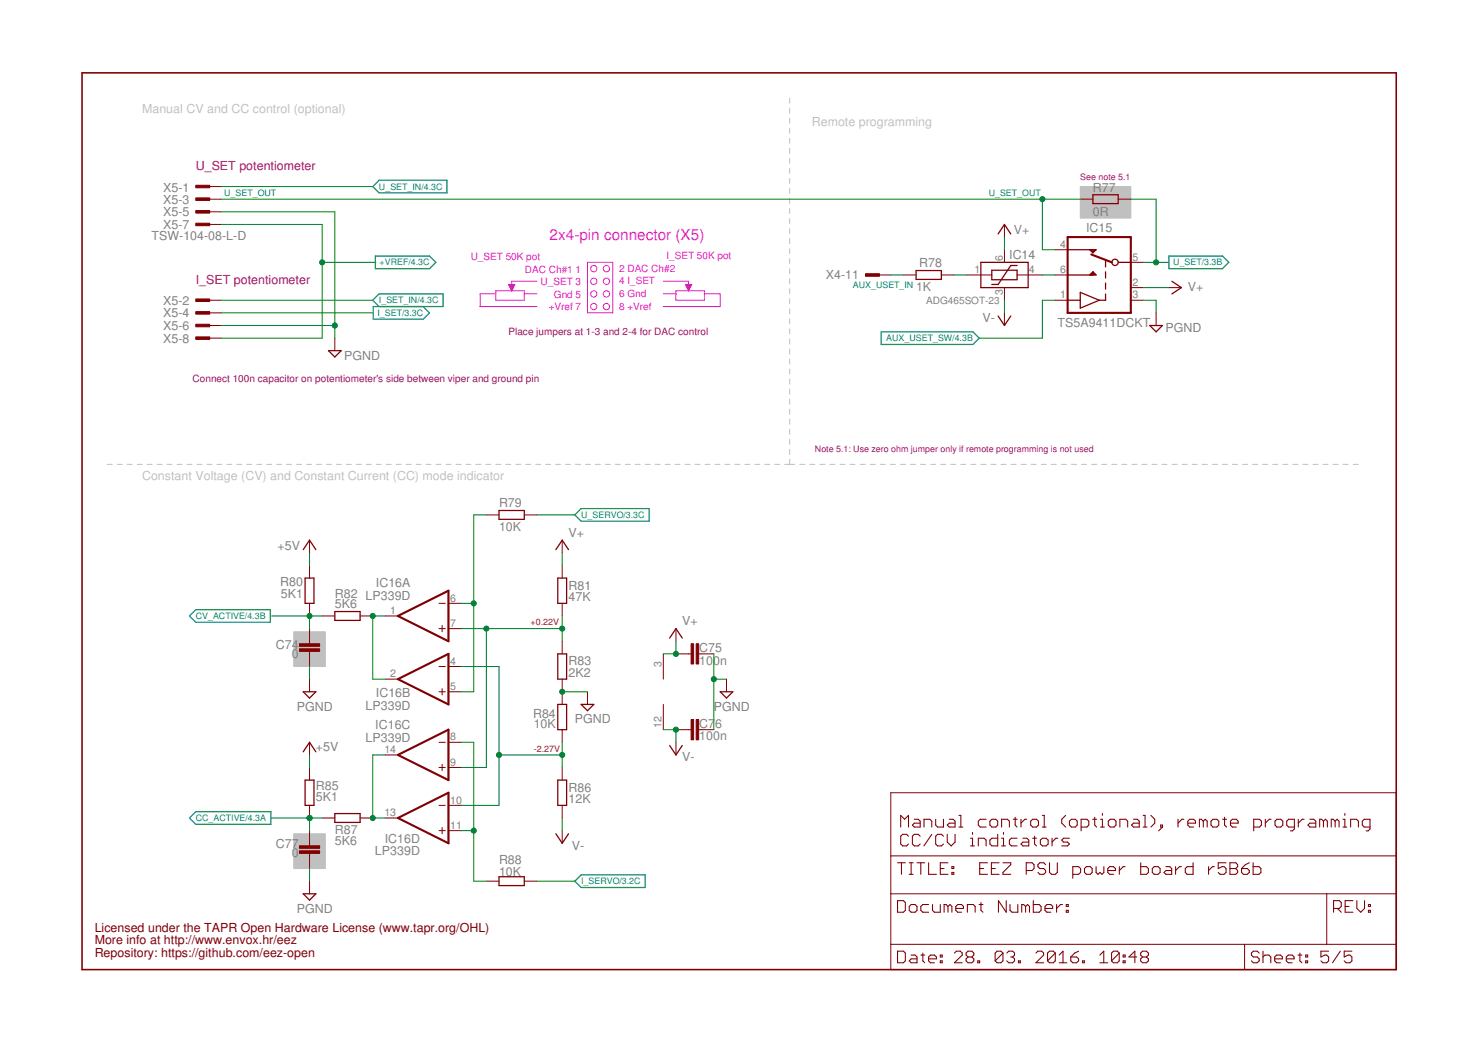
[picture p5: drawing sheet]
<svg xmlns="http://www.w3.org/2000/svg" width="297mm" height="210mm" viewBox="0 0 297 210" stroke-linecap="round" stroke-linejoin="round" font-family="sans-serif">
<g fill="none" stroke="#c0c0c0" stroke-width=".2">
<path d="M158.7 19.7v1M158.7 21.7v1.1M158.7 23.8v1M158.7 25.8v1M158.7 27.8v1M158.7 29.8v1M158.7 31.8v1.1M158.7 33.8v1.1M158.7 35.9v1M158.7 37.9v1M158.7 39.9v1M158.7 41.9v1"/>
<path d="M158.7 43.9v1.1M158.7 46v1M158.7 48v1M158.7 50v1M158.7 52v1M158.7 54v1M158.7 56v1.1M158.7 58.1v1M158.7 60.1v1M158.7 62.1v1M158.7 64.1v1M158.7 66.1v1"/>
<path d="M158.7 68.1v1.1M158.7 70.2v1M158.7 72.2v1M158.7 74.2v1M158.7 76.2v1M158.7 78.2v1M21.6 93.4h1M23.6 93.4h1M25.6 93.4h1M27.6 93.4h1M29.6 93.4h1M31.6 93.4h1"/>
<path d="M33.6 93.4h1M35.6 93.4h1M37.6 93.4h1M39.6 93.4h1M41.6 93.4h1M43.6 93.4h1M45.6 93.4h1M47.6 93.4h1M49.6 93.4h1M51.6 93.4h1M53.6 93.4h1M55.6 93.4h1"/>
<path d="M57.6 93.4h1M59.6 93.4h1M61.6 93.4h1M63.6 93.4h1M65.6 93.4h1M67.6 93.4h1M69.6 93.4h1M71.6 93.4h1M73.6 93.4h1M75.6 93.4h1M77.6 93.4h1M79.6 93.4h1"/>
<path d="M81.6 93.4h1M83.6 93.4h1M85.6 93.4h1M87.6 93.4h1M89.6 93.4h1M91.6 93.4h1M93.6 93.4h1M95.6 93.4h1M97.6 93.4h1M99.7 93.4h.9M101.6 93.4h1.1M103.7 93.4h.9"/>
<path d="M105.6 93.4h1.1M107.7 93.4h.9M109.7 93.4h1M111.7 93.4h.9M113.7 93.4h1M115.7 93.4h1M117.7 93.4h1M119.7 93.4h1M121.7 93.4h1M123.7 93.4h1M125.7 93.4h1M127.7 93.4h1"/>
<path d="M129.7 93.4h1M131.7 93.4h1M133.7 93.4h1M135.7 93.4h1M137.7 93.4h1M139.7 93.4h1M141.7 93.4h1M143.7 93.4h1M145.7 93.4h1M147.7 93.4h1M149.7 93.4h1M151.7 93.4h1"/>
<path d="M153.7 93.4h1M155.7 93.4h1M157.7 93.4h2M158.7 80.2v1.1M158.7 82.3v1M158.7 84.3v1M158.7 86.3v1M158.7 88.3v1M158.7 90.3v1.1M158.7 92.4v1M160.7 93.4h1.1M162.8 93.4h1"/>
<path d="M164.8 93.4h1M166.8 93.4h1M168.8 93.4h1M170.8 93.4h1.1M172.9 93.4h1M174.9 93.4h1M176.9 93.4h1M178.9 93.4h1.1M181 93.4h1M183 93.4h1M185 93.4h1M187 93.4h1"/>
<path d="M189 93.4h1.1M191.1 93.4h1M193.1 93.4h1M195.1 93.4h1M197.1 93.4h1.1M199.2 93.4h1M201.2 93.4h1M203.2 93.4h1M205.2 93.4h1M207.2 93.4h1.1M209.3 93.4h1M211.3 93.4h1"/>
<path d="M213.3 93.4h1M215.3 93.4h1.1M217.4 93.4h1M219.4 93.4h1M221.4 93.4h1M223.4 93.4h1.1M225.4 93.4h1.1M227.5 93.4h1M229.5 93.4h1M231.5 93.4h1M233.5 93.4h1M235.6 93.4h1"/>
<path d="M237.6 93.4h1M239.6 93.4h1M241.6 93.4h1.1M243.6 93.4h1.1M245.7 93.4h1M247.7 93.4h1M249.7 93.4h1M251.7 93.4h1.1M253.8 93.4h1M255.8 93.4h1M257.8 93.4h1M259.8 93.4h1.1"/>
<path d="M261.9 93.4h1M263.9 93.4h1M265.9 93.4h1M267.9 93.4h1M269.9 93.4h1.1M272 93.4h1"/>
</g>
<g fill="#c0c0c0" stroke="#c0c0c0" stroke-width=".2">
<path d="M217.1 37.5h10.2v6.4h-10.2z"/>
<path d="M59 127h6.4v7h-6.4z"/>
<path d="M59 167.6h6.4v7h-6.4z"/>
</g>
<g fill="none" stroke="#800000" stroke-width=".21">
<path d="M180.4 173.5h1.5M181 166.3v-2.4l.8 .8 .8-.8v2.4M181.2 173.5v2.3M182.6 168.1l-.4-.4h-.8l-.4 .4v1.6l.4 .4h.8l.4-.4M182.7 173.5h.8M182.7 175.8h.8M183.1 173.5v2.3M183.7 164.7h.8l.4 .4v1.2h-1.2l-.3-.4 .3-.4h1.2M184.3 173.5h1.5M184.9 168.1l-.4-.4h-.8l-.3 .4v1.6l.3 .4h.8l.4-.4M185.1 173.5v2.3M185.7 166.3v-1.6h1.2l.4 .4v1.2"/>
<path d="M186.6 173.5v2.3h1.6M187.3 167.7l-1.6 2.4M188 164.7v1.2l.4 .4h1.2v-1.6M189 174.6h.7M189.6 168.1l-.4-.4h-.8l-.4 .4v1.6l.4 .4h.8l.4-.4M190.4 167.7v1.6l.8 .8 .7-.8v-1.6M190.5 173.5h-1.5v2.3h1.5M190.8 164.7h.8l.3 .4v1.2h-1.1l-.4-.4 .4-.4h1.1M191.3 175.4h.4v.4h-.4zM191.3 174.2h.4v.4h-.4zM192.7 166.3h.8M192.7 163.9h.4v2.4"/>
<path d="M195.1 170.1h.7M195.1 168.5h.4v1.6M195.5 167.4v.3M196.6 170.1v-1.6h1.2l.4 .4v1.2M196.9 174.6h.8M198.2 164.7h-1.2l-.4 .4v.8l.4 .4h1.2M198.5 173.5h-1.6v2.3h1.6M198.9 165.1l.4-.4h.8l.4 .4v.8l-.4 .4h-.8l-.4-.4zM199.2 174.6h.8M200.5 167.7v2.4h-1.2l-.4-.4v-.8l.4-.4h1.2M200.8 173.5h-1.6v2.3h1.6M201.3 170.1h.8"/>
<path d="M201.3 168.5h.4v1.6M201.3 166.3v-1.6h1.2l.4 .4v1.2M201.6 173.5h1.5v.3l-1.5 1.6v.4h1.5M201.7 167.4v.3M203.6 164.7h.8M204 164.3v1.6l.4 .4M204.4 168.5h-1.2l-.3 .4v.8l.3 .4h1.2M205.2 164.7v1.6M205.6 168.5h.8l.4 .4v1.2h-1.2l-.4-.4 .4-.4h1.2M206.2 175h1.2l.4-.4v-.8l-.4-.3h-1.2v2.3M206.4 164.7h-.4l-.8 .8M207.1 165.1l.4-.4h.8l.4 .4v.8l-.4 .4h-.8l-.4-.4z"/>
<path d="M207.5 168.5h.8M207.9 168.1v1.6l.4 .4M209.1 168.9l.4-.4h.7l.5 .4v.8l-.5 .4h-.7l-.4-.4zM209.5 166.3h.7M209.5 163.9h.4v2.4M210.1 173.8l-.3-.3h-.8l-.4 .3v.4l.4 .4h.8l.3 .4v.4l-.3 .4h-.8l-.4-.4M210.9 173.5v1.9l.4 .4h.8l.4-.4v-1.9M211.4 168.5v1.6M212.6 168.5h-.4l-.8 .8M214.2 163.9l-.8 .8v.8l.8 .8M214.9 168.5h-1.1l-.4 .4 .4 .4h.7l.4 .4-.4 .4h-1.1M214.9 165.1l.4-.4h.8l.4 .4v.8l-.4 .4h-.8l-.4-.4z"/>
<path d="M215.6 175.8h1.2l.4-.4v-.8l-.4-.4h-1.2v2.4M217.3 166.3h1.1l.4-.4v-.8l-.4-.4h-1.1v2.3M218.3 174.2h.8l.4 .4v.8l-.4 .4h-.8l-.3-.4v-.8zM219.6 164.7h.8M220 164.3v1.6l.4 .4M220.3 174.2v1.2l.4 .4 .4-.4 .3 .4 .4-.4v-1.2M221.2 164.7h.4v1.6M221.2 166.3h.8M221.6 163.6v.3M222.6 175h1.6v-.4l-.4-.4h-.8l-.4 .4v.8l.4 .4h.8M223.1 164.7h.8l.4 .4v.8l-.4 .4h-.8l-.4-.4v-.8zM225 174.2v1.6"/>
<path d="M225.1 166.3v-1.6h1.1l.4 .4v1.2M226.1 174.2h-.4l-.7 .8M227.8 164.7h.8l.4 .4v1.2h-1.2l-.4-.4 .4-.4h1.2M229.3 173.5v2.3h1.1l.4-.4v-.8l-.4-.4h-1.1M229.7 166.3h.8M229.7 163.9h.4v2.4M231.3 163.9l.8 .8v.8l-.8 .8M231.6 174.6l.4-.4h.7l.5 .4v.8l-.5 .4h-.7l-.4-.4zM233.3 165.9h.3v.4h-.3zM233.6 166.3l-.7 .7M234.3 174.2h.8l.4 .4v1.2h-1.2l-.4-.4 .4-.4h1.2M236.3 174.2v1.6"/>
<path d="M236.7 164.7v1.6M237.4 174.2h-.4l-.7 .8M237.9 164.7h-.4l-.8 .8M238.7 165.5h1.6v-.4l-.4-.4h-.8l-.4 .4v.8l.4 .4h.8M239.8 173.5v2.3h-1.2l-.4-.4v-.8l.4-.4h1.2M241.8 165.1l-.4-.4h-.4v1.6M241.8 165.1v1.2M241.8 165.1l.4-.4 .4 .4v1.2M242.9 174.2v1.6M243.4 165.1l.4-.4h.8l.3 .4v.8l-.3 .4h-.8l-.4-.4zM244.1 174.2h-.4l-.8 .8M245.7 164.7h.8"/>
<path d="M246.1 164.3v1.6l.4 .4M246.4 173.5h-1.6v1.1l.8-.4h.4l.4 .4v.8l-.4 .4h-.8l-.4-.4M247.2 173.5h1.1l.4 .3v.4l-.4 .4 .4 .4v.4l-.4 .4h-1.1zM247.2 174.6h1.1M247.3 165.5h1.5v-.4l-.3-.4h-.8l-.4 .4v.8l.4 .4h.8M249.5 174.6h1.2l.4 .4v.4l-.4 .4h-.8l-.4-.4zM251.1 173.5l-.8 .3-.8 .8M251.8 173.5v2.3h1.2l.4-.4v-.8l-.4-.4h-1.2M252 166.3h1.1l.4-.4v-.8l-.4-.4h-1.1v2.3M254.3 164.7v1.6M255.5 164.7h-.4l-.8 .8M256.6 164.7h.8l.4 .4v.8l-.4 .4h-.8l-.4-.4v-.8z"/>
<path d="M260.1 166.3h-1.1l-.4-.4v-.8l.4-.4h1.1v2l-.3 .3h-.4M260.9 164.7v1.6M262.1 164.7h-.4l-.8 .8M263.2 164.7h.8l.4 .4v1.2h-1.2l-.3-.4 .3-.4h1.2M266 165.1l-.4-.4h-.4v1.6M266 165.1v1.2M266 165.1l.4-.4 .4 .4v1.2M268.3 165.1l-.4-.4h-.4v1.6M268.3 165.1v1.2M268.3 165.1l.4-.4 .4 .4v1.2M269.9 164.7h.4v1.6M269.9 166.3h.8"/>
<path d="M270.3 163.6v.3M271.4 166.3v-1.6h1.2l.4 .4v1.2M275.3 166.3h-1.1l-.4-.4v-.8l.4-.4h1.1v2l-.3 .3h-.4M180.4 181.1h1.2l.3 .4v1.5l-.3 .4h-1.2zM180.4 191.2h1.2l.3 .4v1.6l-.3 .4h-1.2zM182.7 182.2l.4-.3h.8l.4 .3v.8l-.4 .4h-.8l-.4-.4zM183.1 192h.8l.4 .4v1.2h-1.2l-.4-.4 .4-.4h1.2M185.1 192h.7M185.5 191.6v1.6l.3 .4M186.6 192.8h1.6v-.4l-.4-.4h-.8l-.4 .4v.8l.4 .4h.8M186.6 181.9h-1.1l-.4 .3v.8l.4 .4h1.1M187.4 181.9v1.1l.4 .4h1.2v-1.5"/>
<path d="M189 193.2h.4v.4h-.4zM189 192h.4v.4h-.4zM190.5 182.2l-.4-.3h-.4v1.5M190.5 182.2l.4-.3 .4 .3v1.2M190.5 182.2v1.2M191.8 191.6l.4-.4h.8l.4 .4v.4l-1.6 1.6h1.6M192.1 182.6h1.5v-.4l-.3-.3h-.8l-.4 .3v.8l.4 .4h.8M194.4 183.4v-1.5h1.2l.4 .3v1.2M194.5 192.4l-.3 .4v.4l.3 .4h.8l.4-.4v-.4l-.4-.4M194.5 192.4l-.3-.4v-.4l.3-.4h.8l.4 .4v.4l-.4 .4M194.5 192.4h.8M196.5 193.2h.4v.4h-.4z"/>
<path d="M196.8 181.9h.7M197.1 181.5v1.5l.4 .4M201.6 191.6v1.6l-.4 .4h-.8l-.4-.4M201.6 191.6l-.4-.4h-.8l-.4 .4v1.6M201.6 191.6l-1.6 1.6M202.2 181.1v2.3l-1.5-2.3v2.3M202.3 191.6l.4-.4h.8l.4 .4v.4l-.4 .4M203 181.9v1.1l.4 .4h1.2v-1.5M203.1 192.4h.4M203.5 192.4l.4 .4v.4l-.4 .4h-.8l-.4-.4M204.7 193.2h.4v.4h-.4zM206.1 182.2l-.4-.3h-.4v1.5"/>
<path d="M206.1 182.2v1.2M206.1 182.2l.4-.3 .4 .3v1.2M207.7 181.1v2.3h1.2l.3-.4v-.8l-.3-.3h-1.2M208.2 191.6l.4-.4h.8l.3 .4v.4l-1.5 1.6h1.5M210 182.6h1.6v-.4l-.4-.3h-.8l-.4 .3v.8l.4 .4h.8M212.1 191.6v1.6l-.4 .4h-.8l-.4-.4M212.1 191.6l-.4-.4h-.8l-.4 .4v1.6M212.1 191.6l-1.6 1.6M212.3 181.9v1.5M212.9 193.6h1.5M212.9 192l.7-.8v2.4M213.5 181.9h-.4l-.8 .7"/>
<path d="M214.3 183h.4v.4h-.4zM214.3 181.9h.4v.3h-.4zM215.2 192.4h1.2l.4 .4v.4l-.4 .4h-.8l-.4-.4zM216.8 191.2l-.8 .4-.8 .8M217.6 193.2h.3v.4h-.3zM221 193.6h1.6M221 192l.8-.8v2.4M224.9 191.6v1.6l-.3 .4h-.8l-.4-.4M224.9 191.6l-.3-.4h-.8l-.4 .4v1.6M224.9 191.6l-1.5 1.6M225.7 193.2h.4v.4h-.4zM225.7 192h.4v.4h-.4z"/>
<path d="M228.5 192.4h-1.6l1.2-1.2v2.4M229.6 192.4l-.4-.4v-.4l.4-.4h.8l.4 .4v.4l-.4 .4M229.6 192.4l-.4 .4v.4l.4 .4h.8l.4-.4v-.4l-.4-.4M229.6 192.4h.8M253.1 191.6l-.4-.4h-.8l-.4 .4v.4l.4 .4h.8l.4 .4v.4l-.4 .4h-.8l-.4-.4M253.8 192.4l.4-.4h.8l.4 .4v1.2M253.8 191.2v2.4M256.2 192.8h1.5v-.4l-.4-.4h-.7l-.4 .4v.8l.4 .4h.7M258.5 192.8h1.6v-.4l-.4-.4h-.8l-.4 .4v.8l.4 .4h.8M260.9 192h.7M261.2 191.6v1.6l.4 .4M262.4 193.2h.4v.4h-.4z"/>
<path d="M262.4 192h.4v.4h-.4zM267 191.2h-1.5v1.2l.8-.4h.3l.4 .4v.8l-.4 .4h-.7l-.4-.4M268 182.6h1.2l.4-.4v-.7l-.4-.4h-1.2v2.3M268.8 182.6l.8 .8M269.4 191.2l-1.6 2.4M270.3 182.2h.8M271.7 191.2h-1.5v1.2l.7-.4h.4l.4 .4v.8l-.4 .4h-.8l-.3-.4M271.9 181.1h-1.6v2.3h1.6M272.7 181.1v1.5l.8 .8 .7-.8v-1.5M275 183h.4v.4h-.4zM275 181.9h.4v.3h-.4z"/>
</g>
<path d="M16.5 14.6h264.1v180.3h-264.1z" fill="none" stroke="#800000" stroke-width=".32"/>
<g fill="none" stroke="#800000" stroke-width=".2">
<path d="M41.9 37.5h2.5M41.9 40h2.5M41.9 42.6h2.5M41.9 45.1h2.5M176.5 55.3h2.5M181.6 55.3h2.5M189.2 55.3h2.5M194.3 55.3h5M201.9 45.1v2.6M201.9 50.2v2.5M201.9 57.8v2.6M204.4 55.3h5.1"/>
<path d="M212 55.3h2.6M212 50.2h2.6M217.1 40h2.5M224.7 40h2.6M227.3 57.8h2.5M227.3 52.7h2.5M234.9 57.8h2.5M41.9 60.4h2.5M41.9 62.9h2.5M41.9 65.4h2.5M41.9 68h2.5M67.3 68v2.5"/>
<path d="M201.9 62.9v2.5M212 60.4h2.6M227.3 60.4h2.5M232.3 62.9v2.5M62.2 108.6v2.5M62.2 113.7v2.5M97.7 103.5h2.6M105.4 103.5h2.5M113 108.6v2.5M113 113.7v2.5M62.2 121.3v2.5M62.2 126.4v3"/>
<path d="M62.2 131v3M62.2 136.5v2.6M64.7 123.8h2.6M72.4 123.8h2.5M77.4 123.8h2.6M77.4 136.5h2.6M88.2 126.4h1.3M88.2 121.3h1.3M88.2 139.1h1.3M88.2 134h1.3M88.9 125.8v1.2M88.9 138.5v1.2"/>
<path d="M90.1 126.4h2.6M90.1 121.3h2.6M90.1 139.1h2.6M90.1 134h2.6M113 121.3v2.5M113 128.9v2.6M113 136.5v5.1M118.1 139.1v2.5M133.3 131.5v5M135.8 126.4v2.5M135.8 131.5h3.1M140.4 131.5h3.1"/>
<path d="M146 136.5v2.6M62.2 149.2v2.6M62.2 154.3v2.5M77.4 151.8h2.6M88.2 154.3h1.3M88.2 149.2h1.3M88.9 153.7v1.2M90.1 154.3h2.6M90.1 149.2h2.6M113 146.7v2.5M113 154.3v2.5M133.3 141.6v5.1"/>
<path d="M135.8 149.2v2.6M135.8 146.7h3.1M140.4 146.7h3.1M179 159.4h101.6v35.5h-101.6zM62.2 161.9v2.6M62.2 167v3.1M62.2 171.6v3M62.2 177.2v2.5M64.7 164.5h2.6M72.4 164.5h2.5M77.4 164.5h2.6M88.2 167h1.3"/>
<path d="M88.2 161.9h1.3M88.9 166.4v1.2M90.1 167h2.6M90.1 161.9h2.6M97.7 177.2h2.6M105.4 177.2h2.5M113 161.9v2.6M113 167v2.5M179 179.7h101.6M179 172.1h101.6M266.6 179.7v10.2M179 189.9h101.6"/>
<path d="M250.1 189.9v5"/>
</g>
<g fill="none" stroke="#800000" stroke-width=".25">
<path d="M219.6 39.2h5.1v1.7h-5.1zM184.1 54.4h5.1v1.8h-5.1zM197.1 52.7h9.5v5.1h-9.5zM199.3 54.3h5.1v1.9h-5.1zM200.6 47l1.3-1.9 1.2 1.9M204.4 53.4h-1.3l-2.5 3.8h-1.3M214.6 50.2h5.7l-.7 .6-.6-.6M214.6 55.3h5.7l-.7-.6-.6 .6M217.1 58.8l3.8 1.6-3.8 1.6zM219.1 55.2h1.1M219.1 50.3h1.1M219.3 55h.7"/>
<path d="M219.4 50.5h.6M219.6 54.7h.2M219.6 50.7h.2M222.2 59.1v1.3h-1.3M222.2 52.4v1.3M222.2 54.7v1.2M222.2 56.9v1.2M224.7 52.7h2.6M235.5 56.6l1.9 1.2-1.9 1.3M66 70.5h2.6l-1.3 1.3zM200.6 63.5l1.3 1.9 1.2-1.9M214.6 60.4h2.5"/>
<path d="M231.1 65.4h2.5l-1.3 1.3zM60.9 110.5l1.3-1.9 1.3 1.9M61.3 116.2h1.8v5.1h-1.8zM100.3 102.6h5.1v1.8h-5.1zM111.7 110.5l1.3-1.9 1.3 1.9M112.1 116.2h1.8v5.1h-1.8zM60.9 139.1h2.6l-1.3 1.3zM67.3 123h5.1v1.7h-5.1zM112.1 131.5h1.8v5h-1.8zM134.6 128.3l1.2-1.9 1.3 1.9M144.7 139.1h2.6l-1.3 1.3zM60.9 151.2l1.3-2 1.3 2"/>
<path d="M61.3 156.8h1.8v5.1h-1.8zM112.1 141.6h1.8v5.1h-1.8zM112.1 156.8h1.8v5.1h-1.8zM116.8 141.6h2.5l-1.2 1.3zM134.6 149.9l1.2 1.9 1.3-1.9M60.9 179.7h2.6l-1.3 1.3zM67.3 163.6h5.1v1.8h-5.1zM100.3 176.3h5.1v1.8h-5.1zM111.7 167.6l1.3 1.9 1.3-1.9"/>
<circle cx="224.1" cy="52.7" r=".64"/>
</g>
<g fill="#800000" stroke="#800000" stroke-width=".2">
<path d="M138.9 129.4h.5v4.1h-.5z"/>
<path d="M139.9 129.4h.5v4.1h-.5z"/>
<path d="M39.3 37.3h2.8v.5h-2.8z"/>
<path d="M39.3 60.1h2.8v.5h-2.8z"/>
<path d="M39.3 39.8h2.8v.5h-2.8z"/>
<path d="M39.3 62.7h2.8v.5h-2.8z"/>
<path d="M39.3 42.3h2.8v.5h-2.8z"/>
<path d="M39.3 65.2h2.8v.5h-2.8z"/>
<path d="M138.9 144.7h.5v4h-.5z"/>
<path d="M139.9 144.7h.5v4h-.5z"/>
<path d="M39.3 44.9h2.8v.5h-2.8z"/>
<path d="M39.3 67.7h2.8v.5h-2.8z"/>
<path d="M173.9 55h2.8v.5h-2.8z"/>
<path d="M60.2 171.1h4v.5h-4z"/>
<path d="M60.2 170.1h4v.5h-4z"/>
<path d="M60.2 130.5h4v.5h-4z"/>
<path d="M60.2 129.4h4v.5h-4z"/>
</g>
<path d="M214.6 47.7h12.7v15.2h-12.7zM219.3 51.2l4.2 1.5M80 123.8l10.1-5v10.1zM80 136.5l10.1-5v10.1zM80 151.8l10.1-5.1v10.1zM80 164.5l10.1-5.1v10.1z" fill="none" stroke="#800000" stroke-width=".42"/>
<g fill="none" stroke="#008000" stroke-width=".2">
<path d="M44.4 37.5h30.5M44.4 40h172.7M44.4 45.1h20.3v22.9h-20.3M44.4 42.6h22.9v25.4M64.7 52.7h10.8M179 55.3h2.6M191.7 55.3h2.6M201.9 47.7v2.5M209.5 40v10.2h2.5M209.5 55.3h2.5M227.3 40h5v12.7M229.8 57.8h5.1"/>
<path d="M229.8 52.7h5.1M44.4 62.9h30.5M44.4 65.4h22.9M44.4 60.4h30.5M201.9 60.4v2.5M212 60.4h-2.5v7.6h-12.7M229.8 60.4h2.5v2.5M62.2 111.1v2.6M97.7 103.5h-2.5v35.6h-2.5M107.9 103.5h7.6M113 111.1v2.6M54.6 123.8h10.1"/>
<path d="M62.2 123.8v2.6M62.2 134v2.5M77.4 123.8h-2.5v12.7h2.5M92.7 121.3h2.5M92.7 126.4h20.3M92.7 134h7.6v27.9h-7.6M97.7 126.4v27.9h-5M113 123.8v5.1M113 139.1h5.1M135.8 128.9v2.6h-2.5M143.5 136.5h2.5M143.5 131.5v15.2"/>
<path d="M62.2 151.8v2.5M77.4 151.8h-2.5v12.7h2.5M92.7 149.2h2.5v28h2.5M100.3 151.8h12.7M113 149.2v5.1M133.3 146.7h2.5v2.5M54.6 164.5h10.1M62.2 164.5v2.5M62.2 174.6v2.6M92.7 167h2.5M107.9 177.2h7.6M113 164.5v2.5"/>
</g>
<g fill="#008000" stroke="#008000" stroke-width=".2">
<circle cx="135.8" cy="131.5" r=".51"/>
<circle cx="135.8" cy="146.7" r=".51"/>
<circle cx="62.2" cy="123.8" r=".51"/>
<circle cx="62.2" cy="164.5" r=".51"/>
<circle cx="74.9" cy="123.8" r=".51"/>
<circle cx="232.3" cy="52.7" r=".51"/>
<circle cx="64.7" cy="52.7" r=".51"/>
<circle cx="143.5" cy="136.5" r=".51"/>
<circle cx="67.3" cy="65.4" r=".51"/>
<circle cx="113" cy="139.1" r=".51"/>
<circle cx="74.9" cy="164.5" r=".51"/>
<circle cx="95.2" cy="121.3" r=".51"/>
<circle cx="95.2" cy="167" r=".51"/>
<circle cx="97.7" cy="126.4" r=".51"/>
<circle cx="113" cy="126.4" r=".51"/>
<circle cx="100.3" cy="151.8" r=".51"/>
<circle cx="113" cy="151.8" r=".51"/>
<circle cx="209.5" cy="40" r=".51"/>
</g>
<g fill="none" stroke="#f0f" stroke-width=".2">
<path d="M99.7 58.5h5.7v1.9h-5.7zM99.7 59.1h-3.2v2.5h11.4M102.2 57.2h1.3l-.7 1.3zM102.2 57.2h1.3M102.3 57.3h1.1M102.3 57.4h1M102.4 57.6h.9M102.4 57.7h.8M102.5 57.8h.7M102.6 57.9h.5M102.6 58h.4M102.7 58.2h.3"/>
<path d="M102.7 58.3h.2M102.8 58.4h.1M105.4 59.1h2.5M107.9 56.6h-5.1v1.9M118.1 52.7h5v10.2h-5zM133.3 59.1h2.5M133.3 56.6h5.1v1.9M135.8 58.5h5.8v1.9h-5.8zM137.8 57.2h1.2l-.6 1.3zM137.8 57.2h1.2M137.8 57.3h1.2M137.9 57.4h1"/>
<path d="M137.9 57.6h.9M138 57.7h.8M138.1 57.8h.6M138.1 57.9h.5M138.2 58h.4M138.2 58.2h.3M138.3 58.3h.2M138.4 58.4h.1M141.6 59.1h3.1v2.5h-11.4"/>
<circle cx="119.3" cy="54" r=".64"/>
<circle cx="119.3" cy="59.1" r=".64"/>
<circle cx="119.3" cy="56.6" r=".64"/>
<circle cx="121.9" cy="56.6" r=".64"/>
<circle cx="121.9" cy="59.1" r=".64"/>
<circle cx="121.9" cy="54" r=".64"/>
<circle cx="119.3" cy="61.6" r=".64"/>
<circle cx="121.9" cy="61.6" r=".64"/>
</g>
<path d="M74.9 37.5l1.3-1.3h13.6v2.6h-13.6zM75.4 51.5h10.9l1.3 1.2-1.3 1.3h-10.9zM234.9 51.5h10.8l1.3 1.2-1.3 1.3h-10.8zM76.2 61.6l-1.3-1.2 1.3-1.3h12.8v2.5h-14v2.6h10l1.3-1.3-1.3-1.3M177.1 66.7h18.4l1.3 1.3-1.3 1.3h-18.4zM115.5 103.5l1.3-1.2h13.7v2.5h-13.7zM39.3 122.6h15v2.5h-15l-1.2-1.3zM38.1 164.5l1.2-1.3h15.1v2.5h-15.1zM115.5 177.2l1.3-1.3h12.9v2.5h-12.9z" fill="none" stroke="#008080" stroke-width=".25"/>
<text font-size="3.1" fill="#f0f" x="110.5" y="48.3">2x4-pin connector (X5)</text>
<g font-size="2.5" fill="#c0c0c0">
<text x="28.6" y="22.8">Manual CV and CC control (optional)</text>
<text x="163.1" y="25.3">Remote programming</text>
<text x="28.6" y="96.4">Constant Voltage (CV) and Constant Current (CC) mode indicator</text>
</g>
<g font-size="2.5" fill="#800080">
<text x="39.3" y="34.2">U_SET potentiometer</text>
<text x="39.3" y="57.1">I_SET potentiometer</text>
</g>
<g font-size="2.5" fill="#808080">
<text x="32.8" y="38.5">X5-1</text>
<text x="32.8" y="40.9">X5-3</text>
<text x="219.7" y="38.5">R77</text>
<text x="32.8" y="43.5">X5-5</text>
<text x="32.8" y="46">X5-7</text>
<text x="203.8" y="47">V+</text>
<text x="218.3" y="46.7">IC15</text>
<text x="219.7" y="43.3">0R</text>
<text x="30.5" y="48.2">TSW-104-08-L-D</text>
<text x="184.7" y="53.8">R78</text>
<text x="202.8" y="52.1">IC14</text>
<text x="166" y="56.2">X4-11</text>
<text x="184.1" y="58.6">1K</text>
<text x="238.7" y="58.5">V+</text>
<text x="32.8" y="61.2">X5-2</text>
<text x="32.8" y="63.8">X5-4</text>
<text x="197.4" y="64.8">V-</text>
<text x="212.5" y="65.8">TS5A9411DCKT</text>
<text x="32.8" y="66.3">X5-6</text>
<text x="32.8" y="68.9">X5-8</text>
<text x="234.3" y="66.7">PGND</text>
<text x="69.2" y="72.4">PGND</text>
<text x="100.3" y="106.8">10K</text>
<text x="100.3" y="102">R79</text>
<text x="114.3" y="108">V+</text>
<text x="55.8" y="110.5">+5V</text>
<text x="56.3" y="117.9">R80</text>
<text x="75.6" y="118">IC16A</text>
<text x="114.3" y="118.5">R81</text>
<text x="56.5" y="120.2">5K1</text>
<text x="67.3" y="122.3">5K6</text>
<text x="67.3" y="120.1">R82 LP339D</text>
<text x="114.3" y="120.8">47K</text>
<text x="137.1" y="125.7">V+</text>
<text x="55.4" y="130.4">C74</text>
<text x="140.5" y="131.1">C75</text>
<text x="58.6" y="132.4">0</text>
<text x="114.3" y="136">2K2</text>
<text x="114.3" y="133.8">R83</text>
<text x="140.5" y="133.6">100n</text>
<text x="59.7" y="142.9">PGND</text>
<text x="73.5" y="142.8">LP339D</text>
<text x="75.6" y="140.2">IC16B</text>
<text x="143.5" y="142.9">PGND</text>
<text x="73.5" y="149.1">LP339D</text>
<text x="75.4" y="146.6">IC16C</text>
<text x="107.1" y="144.3">R84</text>
<text x="107.3" y="146.4">10K</text>
<text x="115.5" y="145.4">PGND</text>
<text x="140.5" y="148.9">100n</text>
<text x="140.5" y="146.3">C7</text>
<text x="143.7" y="146.3">6</text>
<text x="63.5" y="151">+5V</text>
<text x="137.1" y="153">V-</text>
<text x="63.5" y="161">5K1</text>
<text x="63.5" y="158.9">R85</text>
<text x="114.3" y="161.4">12K</text>
<text x="114.3" y="159.2">R86</text>
<text x="67.3" y="167.7">R87</text>
<text x="55.4" y="170.4">C77</text>
<text x="58.6" y="172.3">0</text>
<text x="67.3" y="169.9">5K6</text>
<text x="75.4" y="172">LP339D</text>
<text x="77.3" y="169.4">IC16D</text>
<text x="100.3" y="173.8">R88</text>
<text x="114.9" y="170.8">V-</text>
<text x="100.3" y="176">10K</text>
<text x="59.7" y="183.5">PGND</text>
</g>
<g font-size="2.5" fill="#800000">
<text x="19" y="187.3">Licensed under the TAPR Open Hardware License (www.tapr.org/OHL)</text>
<text x="19" y="189.9">More info at http://www.envox.hr/eez</text>
<text x="19" y="192.4">Repository: https://github.com/eez-open</text>
</g>
<g font-size="2.1" fill="#808080">
<text x="201.5" y="52.4" transform="rotate(-90 201.5 52.4)">6</text>
<text x="213" y="49.8">4</text>
<text x="227.6" y="52.4">5</text>
<text x="195.8" y="54.9">1</text>
<text x="201.5" y="59.4" transform="rotate(-90 201.5 59.4)">3</text>
<text x="206.8" y="54.9">4</text>
<text x="213" y="54.9">6</text>
<text x="227.6" y="57.5">2</text>
<text x="213" y="60">1</text>
<text x="227.6" y="60">3</text>
<text x="78.4" y="123.5">1</text>
<text x="90.5" y="120.9">6</text>
<text x="90.5" y="126">7</text>
<text x="78.4" y="136.2">2</text>
<text x="90.5" y="133.6">4</text>
<text x="133" y="134.2" transform="rotate(-90 133 134.2)">3</text>
<text x="90.5" y="138.7">5</text>
<text x="90.5" y="148.9">8</text>
<text x="133" y="146.3" transform="rotate(-90 133 146.3)">12</text>
<text x="77.3" y="151.4">14</text>
<text x="90.5" y="154">9</text>
<text x="90.5" y="161.6">10</text>
<text x="77.3" y="164.1">13</text>
<text x="90.5" y="166.7">11</text>
</g>
<g font-size="2" fill="#f0f">
<text x="94.6" y="52.3">U_SET 50K pot</text>
<text x="133.9" y="52.1">I_SET 50K pot</text>
<text x="105.5" y="54.8">DAC Ch#1</text>
<text x="108.7" y="57.3">U_SET 3</text>
<text x="111.3" y="59.9">Gnd 5</text>
<text x="115.7" y="54.8">1</text>
<text x="124.4" y="57.2">4 I_SET</text>
<text x="124.4" y="59.7">6 Gnd</text>
<text x="124.4" y="54.6">2 DAC Ch#2</text>
<text x="110.3" y="62.4">+Vref 7</text>
<text x="124.4" y="62.3">8 +Vref</text>
</g>
<text font-size="2" fill="#808080" x="186.1" y="61.1">ADG465SOT-23</text>
<g font-size="2" fill="#800080">
<text x="102.2" y="67.3">Place jumpers at 1-3 and 2-4 for DAC control</text>
<text x="38.7" y="76.9">Connect 100n capacitor on potentiometer's side between viper and ground pin</text>
</g>
<g font-size="1.8" fill="#008080">
<text x="45.1" y="39.4">U_SET_OUT</text>
<text x="76.2" y="38.1">U_SET_IN/4.3C</text>
<text x="198.7" y="39.4">U_SET_OUT</text>
<text x="76.3" y="53.4">+VREF/4.3C</text>
<text x="235.8" y="53.4">U_SET/3.3B</text>
<text x="171.4" y="57.8">AUX_USET_IN</text>
<text x="75.9" y="63.5">I_SET/3.3C</text>
<text x="76.2" y="61">I_SET_IN/4.3C</text>
<text x="178.1" y="68.6">AUX_USET_SW/4.3B</text>
<text x="116.8" y="104.2">U_SERVO/3.3C</text>
<text x="39.3" y="124.5">CV_ACTIVE/4.3B</text>
<text x="39.3" y="165.1">CC_ACTIVE/4.3A</text>
<text x="116.8" y="177.8">I_SERVO/3.2C</text>
</g>
<g font-size="1.8" fill="#800080">
<text x="217.1" y="36.2">See note 5.1</text>
<text x="163.8" y="90.8">Note 5.1: Use zero ohm jumper only if remote programming is not used</text>
</g>
<g font-size="1.8" fill="#f00">
<text x="106.6" y="125.7">+0.22V</text>
<text x="107.3" y="151.1">-2.27V</text>
</g>
</svg>
